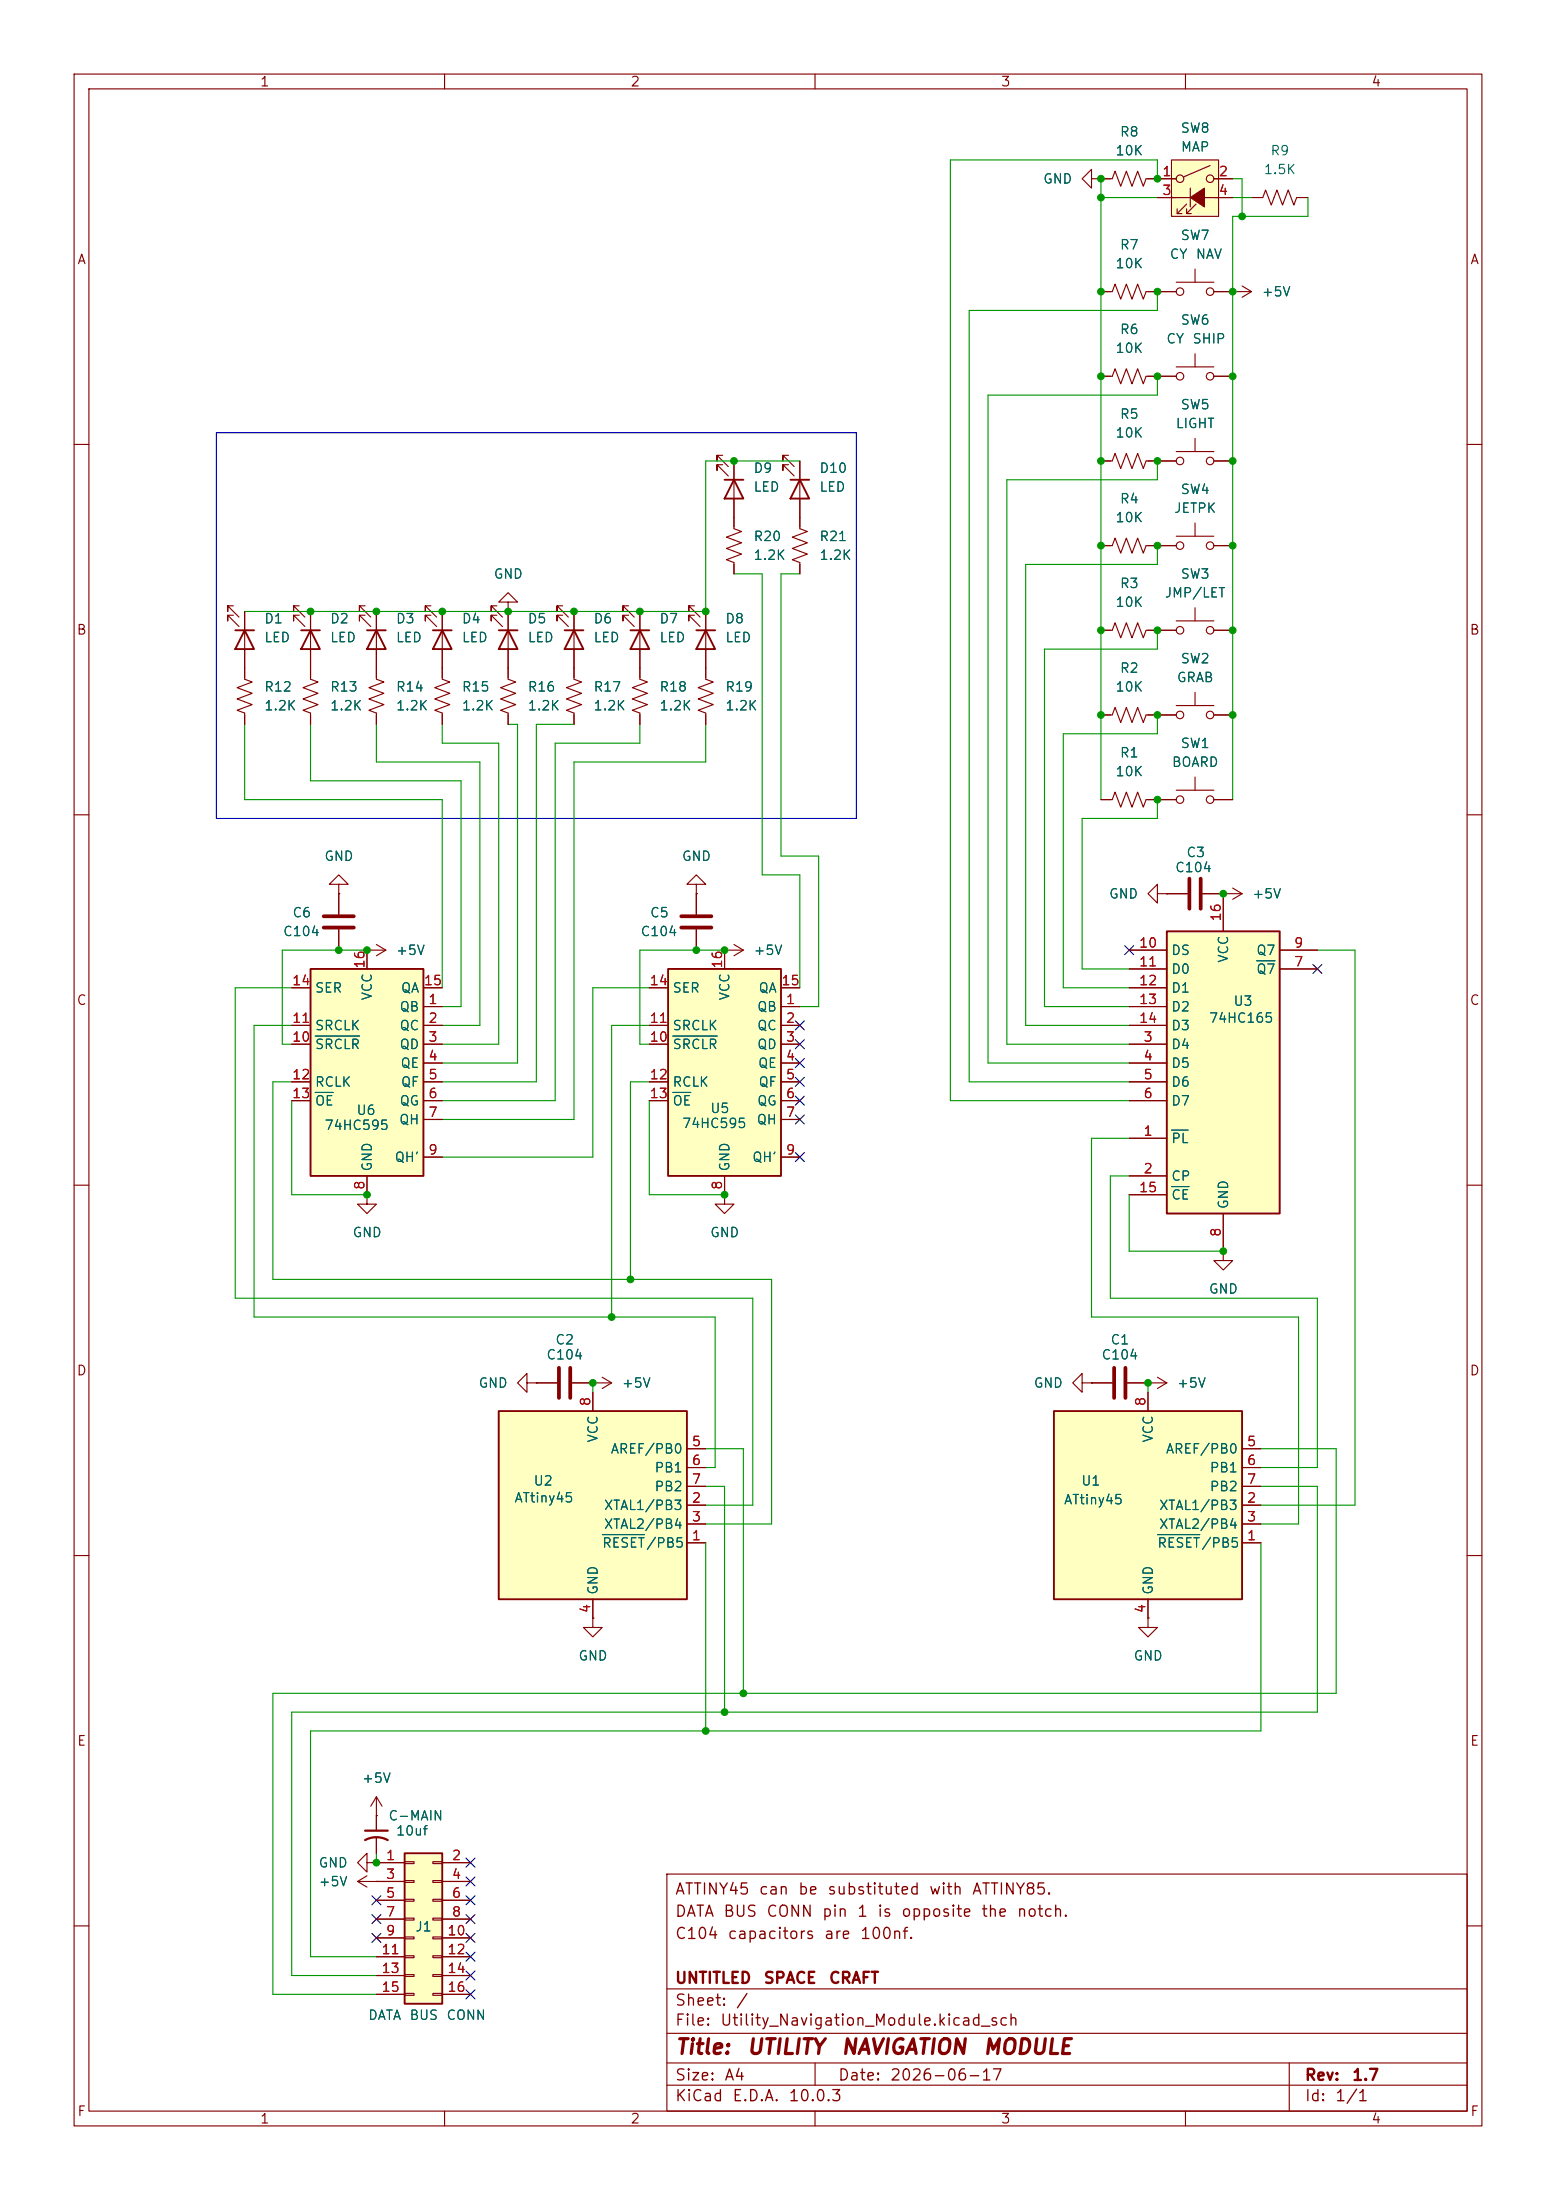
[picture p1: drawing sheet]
<svg xmlns="http://www.w3.org/2000/svg" width="210mm" height="297mm" viewBox="0 0 210 297" stroke-linecap="round" stroke-linejoin="round" font-family="sans-serif">
<g fill="none" stroke="#840000" stroke-width=".15">
<path d="M10 10h190v277h-190zM12 12h186v273h-186zM60 10v2M110 10v2M160 10v2M161.3 59.2v1.8M10 60h2M97.5 61.5h-.7v.7v-.7l1.5 1.5M97.5 62.7h-.7v.8v-.8l1.5 1.6M99.1 62.2v7.7M106.4 61.5h-.7v.7v-.7l1.5 1.5M106.4 62.7h-.7v.8v-.8l1.5 1.6"/>
<path d="M107.9 62.2v9.2l1.1 .4-2.1 .7 2.1 .8-2.1 .7 2.1 .8-2.1 .8 1 .3v1.6M148.6 62.2h1.5l.4-1 .8 2 .7-2 .8 2 .7-2 .8 2 .4-1h4M148.6 73.7h1.5l.4-1.1 .8 2.1 .7-2.1 .8 2.1 .7-2.1 .8 2.1 .4-1h4M158.7 72.4h5.1M158.7 61h5.1M161.3 70.6v1.8M163.8 62.2h2.6M163.8 73.7h2.6M198 60h2M68.6 90.2v1.5l1 .4-2 .7 2 .8-2 .8 2 .7-2 .8 1 .4v1.5M77.5 90.2v1.5l1 .4-2 .7 2 .8-2 .8 2 .7-2 .8 1 .4v1.5M84.8 81.8h-.7v.8v-.8l1.5 1.5"/>
<path d="M84.8 83.1h-.7v.7v-.7l1.5 1.5M86.4 82.6v9.1l1 .4-2.1 .7 2.1 .8-2.1 .8 2.1 .7-2.1 .8 1.1 .4v1.5M148.6 96.5h1.5l.4-1 .8 2 .7-2 .8 2 .7-2 .8 2 .4-1h1.5M148.6 85.1h1.5l.4-1 .8 2 .7-2 .8 2 .7-2 .8 2 .4-1h1.5M10 110h2M198 110h2M10 160h2M198 160h2M10 210h2M198 210h2M90 253h108v32h-108zM10 260h2"/>
<path d="M90 278.5h108M90 274.5h108M90 268.5h108M110 278.5v3M174 278.5v6.5M198 260h2M60 285v2M90 281.5h108M110 285v2M160 285v2"/>
<circle cx="159.3" cy="73.7" r=".51"/>
<circle cx="159.3" cy="62.2" r=".51"/>
<circle cx="163.3" cy="73.7" r=".51"/>
<circle cx="163.3" cy="62.2" r=".51"/>
</g>
<path d="M97.8 64.8h2.5M99.1 64.8l1.2 2.5h-2.5zM106.7 64.8h2.5M107.9 64.8l1.3 2.5h-2.5zM85.1 85.1h2.5M86.4 85.1l1.2 2.5h-2.5z" fill="none" stroke="#840000" stroke-width=".25"/>
<path d="M142.2 190.5h25.4v25.4h-25.4z" fill="#ffffc2"/>
<path d="M142.2 190.5h25.4v25.4h-25.4z" fill="none" stroke="#840000" stroke-width=".25"/>
<g fill="none" stroke="#840000" stroke-width=".15">
<path d="M147.3 24.1v-1.2l-1.3 1.2 1.3 1.3v-1.3h1.3M148.6 24.1h1.5l.4-1 .8 2 .7-2 .8 2 .7-2 .8 2 .4-1h1.5M148.6 24.1h.1M156.2 85.1h2.5M158.7 83.8h5.1M161.3 82v1.8M163.8 85.1h2.6M146 186.7v-1.3l-1.2 1.3 1.2 1.3v-1.3h1.3M147.3 186.7h.1M154.9 188v2.5M167.6 195.6h2.6M167.6 198.1h2.6"/>
<path d="M154.9 218.4v1.3h1.3l-1.3 1.3-1.2-1.3h1.2M154.9 218.4h.1M154.9 215.9v2.5M167.6 208.3h2.6M167.6 203.2h2.6M167.6 205.7h2.6M167.6 200.7h2.6"/>
<circle cx="159.3" cy="85.1" r=".51"/>
<circle cx="163.3" cy="85.1" r=".51"/>
</g>
<path d="M156.2 207.2h5.7" fill="none" stroke="#006464" stroke-width=".15"/>
<path d="M158.1 21.6h6.4v7.6h-6.4z" fill="#ffffc2"/>
<g fill="none" stroke="#840000" stroke-width=".15">
<path d="M156.2 26.7h10.2M156.2 24.1h2.5M158.1 21.6h6.4v7.6h-6.4zM158.9 28.2v.6h.6M160.1 28.2v.6h.7M160.1 27.6l-1.2 1.2M160.7 25.4v2.5M161.4 27.6l-1.3 1.2M163.3 22.4l-3.5 1.5M163.8 24.1h2.6M168.9 26.7h1.5l.4-1 .8 2 .7-2 .8 2 .8-2 .7 2 .4-1h1.5M33 90.2v1.5l1 .4-2 .7 2 .8-2 .8 2 .7-2 .8 1 .4v1.5"/>
<path d="M41.9 90.2v1.5l1 .4-2 .7 2 .8-2 .8 2 .7-2 .8 1 .4v1.5M50.8 90.2v1.5l1 .4-2 .7 2 .8-2 .8 2 .7-2 .8 1 .4v1.5M59.7 90.2v1.5l1 .4-2 .7 2 .8-2 .8 2 .7-2 .8 1 .4v1.5M45.7 119.4h1.3l-1.3-1.3-1.3 1.3h1.3v1.3M45.7 120.7h.1M45.7 120.7v2.7M45.7 125.5v2.8M71.1 186.7v-1.3l-1.3 1.3 1.3 1.3v-1.3h1.3M72.4 186.7h.1"/>
<circle cx="159.3" cy="24.1" r=".51"/>
<circle cx="163.3" cy="24.1" r=".51"/>
</g>
<path d="M160.7 26.7l1.9-1.3v2.5z" fill="#840000" stroke="#840000" stroke-width=".15"/>
<path d="M43.7 125.2h4.1M43.7 123.7h4.1" fill="none" stroke="#840000" stroke-width=".51"/>
<path d="M41.9 130.8h15.2v28h-15.2z" fill="#ffffc2"/>
<path d="M31.7 85.1h2.6M33 85.1l1.3 2.5h-2.6zM49.5 85.1h2.6M50.8 85.1l1.3 2.5h-2.6zM41.9 130.8h15.2v28h-15.2z" fill="none" stroke="#840000" stroke-width=".25"/>
<g fill="none" stroke="#840000" stroke-width=".15">
<path d="M31.5 81.8h-.8v.8v-.8l1.6 1.5M31.5 83.1h-.8v.7v-.7l1.6 1.5M33 82.6v7.6M49.3 81.8h-.8v.8v-.8l1.5 1.5M49.3 83.1h-.8v.7v-.7l1.5 1.5M50.8 82.6v7.6M39.4 138.4h2.5M39.4 133.4h2.5M49.5 128.3h.1M49.5 128.3v2.5M49.5 128.3h2.6M50.8 127.5l1.3 .8"/>
<path d="M52.1 128.3l-1.3 .7M57.1 135.9h2.6M57.1 138.4h2.6M57.1 133.4h2.6M39.4 141h2.5M39.4 146.1h2.5M39.4 148.6h2.5M49.5 158.8v2.5M57.1 141h2.6M57.1 143.5h2.6M57.1 146.1h2.6M57.1 148.6h2.6"/>
<path d="M57.1 151.1h2.6M57.1 156.2h2.6M49.5 161.3v1.3h1.3l-1.3 1.2-1.2-1.2h1.2M49.5 161.3h.1"/>
</g>
<path d="M42.5 139.9h6M42.5 147.5h2.5" fill="none" stroke="#006464" stroke-width=".15"/>
<path d="M67.3 190.5h25.4v25.4h-25.4z" fill="#ffffc2"/>
<path d="M40.6 85.1h2.6M41.9 85.1l1.3 2.5h-2.6zM58.4 85.1h2.6M59.7 85.1l1.3 2.5h-2.6zM67.3 190.5h25.4v25.4h-25.4z" fill="none" stroke="#840000" stroke-width=".25"/>
<g fill="none" stroke="#840000" stroke-width=".15">
<path d="M40.4 81.8h-.8v.8v-.8l1.5 1.5M40.4 83.1h-.8v.7v-.7l1.5 1.5M41.9 82.6v7.6M58.2 81.8h-.8v.8v-.8l1.5 1.5M58.2 83.1h-.8v.7v-.7l1.5 1.5M59.7 82.6v7.6M80 188v2.5M92.7 195.6h2.5M92.7 198.1h2.5M80 215.9v2.5M92.7 208.3h2.5M92.7 203.2h2.5"/>
<path d="M92.7 205.7h2.5M92.7 200.7h2.5"/>
</g>
<path d="M81.3 207.2h5.7" fill="none" stroke="#006464" stroke-width=".15"/>
<path d="M90.2 130.8h15.2v28h-15.2z" fill="#ffffc2"/>
<path d="M67.3 85.1h2.5M68.6 85.1l1.2 2.5h-2.5zM76.2 85.1h2.5M77.5 85.1l1.2 2.5h-2.5zM90.2 130.8h15.2v28h-15.2z" fill="none" stroke="#840000" stroke-width=".25"/>
<g fill="none" stroke="#840000" stroke-width=".15">
<path d="M67.1 81.8h-.8v.8v-.8l1.5 1.5M67.1 83.1h-.8v.7v-.7l1.5 1.5M68.6 81.3h1.2l-1.2-1.3-1.3 1.3h1.3v1.3M68.6 82.6h.1M68.6 82.6v7.6M75.9 81.8h-.7v.8v-.8l1.5 1.5M75.9 83.1h-.7v.7v-.7l1.5 1.5M77.5 82.6v7.6M156.2 96.5h2.5M158.7 95.3h5.1M161.3 93.5v1.8M163.8 96.5h2.6"/>
<path d="M87.6 138.4h2.6M87.6 133.4h2.6M97.8 128.3v2.5M105.4 135.9h2.5M105.4 138.4h2.5M105.4 133.4h2.5M87.6 141h2.6M87.6 146.1h2.6M87.6 148.6h2.6M97.8 158.8v2.5M105.4 141h2.5M105.4 143.5h2.5"/>
<path d="M105.4 146.1h2.5M105.4 148.6h2.5M105.4 151.1h2.5M105.4 156.2h2.5"/>
<circle cx="159.3" cy="96.5" r=".51"/>
<circle cx="163.3" cy="96.5" r=".51"/>
</g>
<path d="M90.8 139.9h6M90.8 147.5h2.4" fill="none" stroke="#006464" stroke-width=".15"/>
<path d="M157.5 125.7h15.2v38.1h-15.2z" fill="#ffffc2"/>
<path d="M157.5 125.7h15.2v38.1h-15.2z" fill="none" stroke="#840000" stroke-width=".25"/>
<g fill="none" stroke="#840000" stroke-width=".15">
<path d="M94 119.4h1.2l-1.2-1.3-1.3 1.3h1.3v1.3M148.6 108h1.5l.4-1.1 .8 2.1 .7-2.1 .8 2.1 .7-2.1 .8 2.1 .4-1h1.5M166.4 119.9l1.2 .8M94 120.7h.1M97.8 128.3h.1M97.8 128.3h2.5M99.1 127.5l1.2 .8M100.3 128.3l-1.2 .7M152.4 130.8h5.1M152.4 128.3h5.1M152.4 133.4h5.1M152.4 135.9h5.1"/>
<path d="M152.4 138.4h5.1M157.5 120.7h2.8M162.3 120.7h5.3M165.1 120.7h.1M165.1 120.7v5M167.6 120.7l-1.2 .7M172.7 130.8h5.1M172.7 128.3h5.1M152.4 153.7h5.1M152.4 158.8h5.1M152.4 141h5.1M152.4 143.5h5.1"/>
<path d="M152.4 146.1h5.1M152.4 148.6h5.1M152.4 161.3h5.1M165.1 168.9v1.3h1.3l-1.3 1.3-1.3-1.3h1.3M165.1 168.9h.1M165.1 163.8v5.1M50.8 245.1h.1M50.8 242.6l-.8 1.2M50.8 242.6l.8 1.2M50.8 242.6v4.5M50.8 248.2v2"/>
</g>
<path d="M169.6 129.7h2.5M158.1 152.6h2.3M158.1 160.2h2.4" fill="none" stroke="#006464" stroke-width=".15"/>
<path d="M160.5 118.6v4.1M162.1 118.6v4.1" fill="none" stroke="#840000" stroke-width=".51"/>
<path d="M49.3 248.4a3.2 3.2 0 0 1 3 0M49.3 247.1h3" fill="none" stroke="#840000" stroke-width=".3"/>
<path d="M54.6 250.2h5.1v20.3h-5.1z" fill="#ffffc2"/>
<path d="M94 85.1h2.5M95.2 85.1l1.3 2.5h-2.5zM54.6 250.2h5.1v20.3h-5.1z" fill="none" stroke="#840000" stroke-width=".25"/>
<g fill="none" stroke="#840000" stroke-width=".15">
<path d="M148.6 39.4h1.5l.4-1 .8 2 .7-2 .8 2 .7-2 .8 2 .4-1h4M148.6 24.1h.1M148.6 24.1h1.3M154.9 24.1h3.8M156.2 26.7h2.5M158.7 38.1h5.1M161.3 36.3v1.8M163.8 39.4h5.1M163.8 24.1h2.6M163.8 26.7h2.6M166.4 39.4h.1M167.6 38.6l1.3 .8"/>
<path d="M168.9 39.4l-1.3 .7M148.6 50.8h1.5l.4-1 .8 2 .7-2 .8 2 .7-2 .8 2 .4-1h4M158.7 49.5h5.1M161.3 47.8v1.7M163.8 50.8h2.6M99.1 67.3v4.1l1 .4-2.1 .7 2.1 .8-2.1 .7 2.1 .8-2.1 .8 1.1 .3v1.6M99.1 62.2v2.6M107.9 62.2v2.6M107.9 67.3v3.8M107.9 76.2v1.3M148.6 73.7h1.3M148.6 62.2h1.3"/>
<path d="M154.9 73.7h3.8M154.9 62.2h3.8M163.8 73.7h2.6M163.8 62.2h2.6M33 82.6v2.5M33 87.6v3.8M33 96.5v1.3M41.9 82.6v2.5M41.9 87.6v3.8M41.9 96.5v1.3M50.8 82.6v2.5M50.8 87.6v3.8"/>
<path d="M50.8 96.5v1.3M59.7 82.6v2.5M59.7 87.6v3.8M59.7 96.5v1.3M68.6 82.6h.1M68.6 82.6v2.5M68.6 87.6v3.8M68.6 96.5v1.3M77.5 82.6v2.5M77.5 87.6v3.8M77.5 96.5v1.3M86.4 82.6v2.5"/>
<path d="M86.4 87.6v3.8M86.4 96.5v1.3M93.7 81.8h-.7v.8v-.8l1.5 1.5M93.7 83.1h-.7v.7v-.7l1.5 1.5M95.2 82.6v9.1l1.1 .4-2.1 .7 2.1 .8-2.1 .8 2.1 .7-2.1 .8 1 .4v1.5M148.6 85.1h1.3M148.6 96.5h1.3M154.9 85.1h3.8M154.9 96.5h3.8M163.8 85.1h2.6M163.8 96.5h2.6M148.6 108h1.3"/>
<path d="M154.9 108h3.8M158.7 106.7h5.1M161.3 104.9v1.8M163.8 108h2.6M39.4 138.4h2.5M39.4 133.4h2.5M45.7 120.7h.1M45.7 120.7v2.7M45.7 125.5v2.8M49.5 128.3h.1M49.5 128.3v2.5M57.1 135.9h2.6"/>
<path d="M57.1 138.4h2.6M57.1 133.4h2.6M87.6 138.4h2.6M87.6 133.4h2.6M94 120.7h.1M94 120.7v2.7M94 125.5v2.8M97.8 128.3h.1M97.8 128.3v2.5M105.4 135.9h2.5M105.4 138.4h2.5M105.4 133.4h2.5"/>
<path d="M152.4 135.9h5.1M152.4 138.4h5.1M152.4 133.4h5.1M152.4 130.8h5.1M152.4 128.3h5.1M156.2 120.7v-1.3l-1.3 1.3 1.3 1.2v-1.2h1.3M157.5 120.7h.1M157.5 120.7h2.8M162.3 120.7h2.8M165.1 120.7h.1M165.1 120.7v5M172.7 130.8h5.1"/>
<path d="M172.7 128.3h5.1M39.4 141h2.5M39.4 146.1h2.5M39.4 148.6h2.5M49.5 158.8v2.5M57.1 141h2.6M57.1 143.5h2.6M57.1 146.1h2.6M57.1 148.6h2.6M57.1 151.1h2.6M57.1 156.2h2.6M87.6 141h2.6"/>
<path d="M87.6 146.1h2.6M87.6 148.6h2.6M97.8 158.8v2.5M105.4 141h2.5M105.4 143.5h2.5M105.4 146.1h2.5M105.4 148.6h2.5M105.4 151.1h2.5M105.4 156.2h2.5M152.4 141h5.1M152.4 143.5h5.1M152.4 146.1h5.1"/>
<path d="M152.4 148.6h5.1M152.4 153.7h5.1M152.4 158.8h5.1M49.5 161.3h.1M97.8 161.3v1.3h1.3l-1.3 1.2-1.3-1.2h1.3M97.8 161.3h.1M152.4 161.3h5.1M165.1 168.9h.1M165.1 163.8v5.1M72.4 186.7h.1M72.4 186.7h2.8M77.2 186.7h5.3"/>
<path d="M80 186.7h.1M80 188v2.5M81.3 185.9l1.2 .8M82.5 186.7l-1.2 .8M92.7 195.6h2.5M92.7 198.1h2.5M147.3 186.7h.1M147.3 186.7h2.8M152.1 186.7h5.4M154.9 186.7h.1M154.9 188v2.5M156.2 185.9l1.3 .8"/>
<path d="M157.5 186.7l-1.3 .8M167.6 195.6h2.6M167.6 198.1h2.6M80 218.4v1.3h1.3l-1.3 1.3-1.3-1.3h1.3M80 218.4h.1M80 215.9v2.5M92.7 208.3h2.5M92.7 203.2h2.5M92.7 205.7h2.5M92.7 200.7h2.5M154.9 218.4h.1M154.9 215.9v2.5"/>
<path d="M167.6 208.3h2.6M167.6 203.2h2.6M167.6 205.7h2.6M167.6 200.7h2.6M48.3 254h6.3M48.3 254l1.2 .8M49.5 251.5v-1.3l-1.2 1.3 1.2 1.2v-1.2h1.3M49.5 253.2l-1.2 .8M50.8 254h.1M50.8 251.5h.1M50.8 245.1h.1M50.8 251.5h3.8"/>
<path d="M50.8 256.5h3.8M50.8 259.1h3.8M50.8 245.1v2M50.8 248.2v2M54.6 251.3h1.3v.3h-1.3zM54.6 253.9h1.3v.2h-1.3zM54.6 256.4h1.3v.3h-1.3zM54.6 259h1.3v.2h-1.3zM58.4 251.3h1.3v.3h-1.3zM58.4 253.9h1.3v.2h-1.3zM58.4 256.4h1.3v.3h-1.3zM58.4 259h1.3v.2h-1.3z"/>
<path d="M59.7 251.5h3.8M59.7 254h3.8M59.7 256.5h3.8M59.7 259.1h3.8M50.8 261.6h3.8M50.8 264.2h3.8M50.8 266.7h3.8M50.8 269.2h3.8M54.6 261.5h1.3v.2h-1.3zM54.6 264h1.3v.3h-1.3zM54.6 266.6h1.3v.2h-1.3zM54.6 269.1h1.3v.3h-1.3z"/>
<path d="M58.4 261.5h1.3v.2h-1.3zM58.4 264h1.3v.3h-1.3zM58.4 266.6h1.3v.2h-1.3zM58.4 269.1h1.3v.3h-1.3zM59.7 261.6h3.8M59.7 264.2h3.8M59.7 266.7h3.8M59.7 269.2h3.8"/>
<circle cx="159.3" cy="39.4" r=".51"/>
<circle cx="163.3" cy="39.4" r=".51"/>
<circle cx="159.3" cy="50.8" r=".51"/>
<circle cx="163.3" cy="50.8" r=".51"/>
<circle cx="159.3" cy="108" r=".51"/>
<circle cx="163.3" cy="108" r=".51"/>
</g>
<path d="M91.9 125.2h4.1M91.9 123.7h4.1M75.4 184.7v4M77 184.7v4M150.4 184.7v4M151.9 184.7v4" fill="none" stroke="#840000" stroke-width=".51"/>
<path d="M29.2 58.4h86.4v52.1h-86.4z" fill="none" stroke="#0000c2" stroke-width=".15"/>
<g fill="none" stroke="#009600" stroke-width=".15">
<path d="M148.6 24.1v83.9M148.6 26.7h7.6M156.2 24.1v-2.5h-27.9v127h24.1M156.2 39.4v2.5h-25.4v104.2h21.6M166.4 24.1h1.2v5.1M166.4 26.7h2.5M176.5 26.7v2.5h-10.1v78.8M156.2 50.8v2.5h-22.9v90.2h19.1M99.1 77.5h3.8v40.6h5v15.3M107.9 62.2h-12.7v20.4h-62.2M107.9 77.5h-2.5v38.1h5.1v20.3h-2.6M156.2 62.2v2.6h-20.3v76.2h16.5"/>
<path d="M156.2 73.7v2.5h-17.8v62.2h14M33 97.8v10.2h26.7v25.4M41.9 97.8v7.6h20.3v30.5h-2.5M50.8 97.8v5.1h14v35.5h-5.1M59.7 97.8v2.5h7.6v40.7h-7.6M68.6 97.8h1.2v45.7h-10.1M77.5 97.8h-5.1v48.3h-12.7M86.4 97.8v2.5h-11.5v48.3h-15.2M95.2 97.8v5.1h-17.7v48.2h-17.8M156.2 96.5v2.6h-12.7v34.3h8.9M156.2 85.1v2.5h-15.2v48.3h11.4M156.2 108v2.5h-10.2v20.3h6.4"/>
<path d="M39.4 133.4h-7.7v41.9h69.9v27.9h-6.4M39.4 138.4h-5.1v39.4h62.2v20.3h-1.3M49.5 128.3h-11.4v12.7h1.3M87.6 133.4h-7.6v22.8h-20.3M87.6 138.4h-5.1v39.4M97.8 128.3h-11.4v12.7h1.2M177.8 128.3h5.1v74.9h-12.7M39.4 146.1h-2.6v26.6h67.3v33h-8.9M39.4 148.6v12.7h10.1M87.6 148.6v12.7h10.2M87.6 146.1h-2.5v26.6M152.4 158.8h-2.5v16.5h27.9v22.8h-7.6"/>
<path d="M152.4 153.7h-5.1v24.1h28v27.9h-5.1M152.4 161.3v7.6h12.7M80 186.7v1.3M95.2 195.6h5.1v33M154.9 186.7v1.3M170.2 195.6h10.1v33h-143.5v40.6h14M95.2 208.3v25.4M95.2 200.7h2.6v30.4M170.2 208.3v25.4h-128.3v30.5h8.9M170.2 200.7h7.6v30.4h-138.4v35.6h11.4M50.8 250.2v1.3"/>
</g>
<g fill="none" stroke="#000084" stroke-width=".15">
<path d="M107.3 137.8l1.3 1.2M108.6 137.8l-1.3 1.2M151.8 127.7l1.2 1.2M153 127.7l-1.2 1.2M177.2 130.2l1.2 1.2M178.4 130.2l-1.2 1.2M107.3 140.4l1.3 1.2M107.3 142.9l1.3 1.2M107.3 145.4l1.3 1.3M107.3 150.5l1.3 1.2M107.3 155.6l1.3 1.2M107.3 148l1.3 1.2"/>
<path d="M108.6 140.4l-1.3 1.2M108.6 142.9l-1.3 1.2M108.6 145.4l-1.3 1.3M108.6 150.5l-1.3 1.2M108.6 155.6l-1.3 1.2M108.6 148l-1.3 1.2M50.2 255.9l1.2 1.2M50.2 258.5l1.2 1.2M51.4 255.9l-1.2 1.2M51.4 258.5l-1.2 1.2M62.9 258.5l1.2 1.2M62.9 255.9l1.2 1.2"/>
<path d="M62.9 253.4l1.2 1.2M62.9 250.9l1.2 1.2M64.1 258.5l-1.2 1.2M64.1 255.9l-1.2 1.2M64.1 253.4l-1.2 1.2M64.1 250.9l-1.2 1.2M50.2 261l1.2 1.2M51.4 261l-1.2 1.2M62.9 268.6l1.2 1.2M62.9 261l1.2 1.2M62.9 266.1l1.2 1.2M62.9 263.6l1.2 1.2"/>
<path d="M64.1 268.6l-1.2 1.2M64.1 261l-1.2 1.2M64.1 266.1l-1.2 1.2M64.1 263.6l-1.2 1.2"/>
</g>
<path d="M42.5 139.9h6M90.8 139.9h6M169.6 129.7h2.5M42.5 147.5h2.5M90.8 147.5h2.4M158.1 152.6h2.3M158.1 160.2h2.4M81.3 207.2h5.7M156.2 207.2h5.7" fill="none" stroke="#006464" stroke-width=".15"/>
<g fill="#009600" stroke="#009600" stroke-width=".13">
<circle cx="99.1" cy="62.2" r=".46"/>
<circle cx="156.2" cy="39.4" r=".46"/>
<circle cx="167.6" cy="29.2" r=".46"/>
<circle cx="166.4" cy="39.4" r=".46"/>
<circle cx="148.6" cy="26.7" r=".46"/>
<circle cx="148.6" cy="39.4" r=".46"/>
<circle cx="148.6" cy="24.1" r=".46"/>
<circle cx="156.2" cy="24.1" r=".46"/>
<circle cx="156.2" cy="85.1" r=".46"/>
<circle cx="166.4" cy="73.7" r=".46"/>
<circle cx="156.2" cy="73.7" r=".46"/>
<circle cx="148.6" cy="73.7" r=".46"/>
<circle cx="156.2" cy="62.2" r=".46"/>
<circle cx="156.2" cy="50.8" r=".46"/>
<circle cx="148.6" cy="50.8" r=".46"/>
<circle cx="148.6" cy="62.2" r=".46"/>
<circle cx="166.4" cy="50.8" r=".46"/>
<circle cx="166.4" cy="62.2" r=".46"/>
<circle cx="166.4" cy="85.1" r=".46"/>
<circle cx="166.4" cy="96.5" r=".46"/>
<circle cx="156.2" cy="96.5" r=".46"/>
<circle cx="68.6" cy="82.6" r=".46"/>
<circle cx="50.8" cy="82.6" r=".46"/>
<circle cx="59.7" cy="82.6" r=".46"/>
<circle cx="41.9" cy="82.6" r=".46"/>
<circle cx="77.5" cy="82.6" r=".46"/>
<circle cx="95.2" cy="82.6" r=".46"/>
<circle cx="148.6" cy="96.5" r=".46"/>
<circle cx="148.6" cy="85.1" r=".46"/>
<circle cx="156.2" cy="108" r=".46"/>
<circle cx="82.5" cy="177.8" r=".46"/>
<circle cx="49.5" cy="161.3" r=".46"/>
<circle cx="85.1" cy="172.7" r=".46"/>
<circle cx="80" cy="186.7" r=".46"/>
<circle cx="86.4" cy="82.6" r=".46"/>
<circle cx="94" cy="128.3" r=".46"/>
<circle cx="97.8" cy="128.3" r=".46"/>
<circle cx="49.5" cy="128.3" r=".46"/>
<circle cx="45.7" cy="128.3" r=".46"/>
<circle cx="97.8" cy="161.3" r=".46"/>
<circle cx="165.1" cy="168.9" r=".46"/>
<circle cx="154.9" cy="186.7" r=".46"/>
<circle cx="165.1" cy="120.7" r=".46"/>
<circle cx="95.2" cy="233.7" r=".46"/>
<circle cx="97.8" cy="231.1" r=".46"/>
<circle cx="50.8" cy="251.5" r=".46"/>
<circle cx="100.3" cy="228.6" r=".46"/>
</g>
<g font-size="2" fill="#840000">
<text x="91" y="277.8">Title:</text>
<text x="100.7" y="277.8">UTILITY</text>
<text x="113.4" y="277.8">NAVIGATION</text>
<text x="132.6" y="277.8">MODULE</text>
</g>
<g font-size="1.5" fill="#840000">
<text x="91" y="256.1">ATTINY45</text>
<text x="102.3" y="256.1">can</text>
<text x="107.6" y="256.1">be</text>
<text x="111.6" y="256.1">substituted</text>
<text x="125.3" y="256.1">with</text>
<text x="131.1" y="256.1">ATTINY85.</text>
<text x="91" y="262.1">C104</text>
<text x="91" y="259.1">DATA</text>
<text x="97.5" y="259.1">BUS</text>
<text x="98.1" y="262.1">capacitors</text>
<text x="103.3" y="259.1">CONN</text>
<text x="110.8" y="259.1">pin</text>
<text x="111.1" y="262.1">are</text>
<text x="115.6" y="259.1">1</text>
<text x="116" y="262.1">100nf.</text>
<text x="118.3" y="259.1">is</text>
<text x="121.5" y="259.1">opposite</text>
<text x="132.3" y="259.1">the</text>
<text x="137.1" y="259.1">notch.</text>
<text x="91" y="268.1">UNTITLED</text>
<text x="103" y="268.1">SPACE</text>
<text x="111.8" y="268.1">CRAFT</text>
<text x="91" y="273.8">File:</text>
<text x="91" y="271.1">Sheet:</text>
<text x="97.1" y="273.8">Utility_Navigation_Module.kicad_sch</text>
<text x="99.2" y="271.1">/</text>
<text x="91" y="281.2">Size:</text>
<text x="97.7" y="281.2">A4</text>
<text x="113" y="281.2">Date:</text>
<text x="120" y="281.2">2026-06-17</text>
<text x="176" y="281.2">Rev:</text>
<text x="182.4" y="281.2">1.7</text>
<text x="91" y="284">KiCad</text>
<text x="98.7" y="284">E.D.A.</text>
<text x="106.3" y="284">10.0.3</text>
<text x="176" y="284">Id:</text>
<text x="180.1" y="284">1/1</text>
</g>
<g font-size="1.3" fill="#840000">
<text x="35" y="12">1</text>
<text x="85" y="12">2</text>
<text x="135" y="12">3</text>
<text x="185" y="12">4</text>
<text x="10.3" y="36">A</text>
<text x="198.4" y="36">A</text>
<text x="10.3" y="86">B</text>
<text x="198.3" y="86">B</text>
<text x="10.3" y="136">C</text>
<text x="198.3" y="136">C</text>
<text x="10.3" y="186">D</text>
<text x="198.3" y="186">D</text>
<text x="10.3" y="236">E</text>
<text x="198.3" y="236">E</text>
<text x="10.3" y="286">F</text>
<text x="35" y="287">1</text>
<text x="85" y="287">2</text>
<text x="135" y="287">3</text>
<text x="185" y="287">4</text>
<text x="198.4" y="286">F</text>
</g>
<g font-size="1.3" fill="#006464">
<text x="150.5" y="21.3">10K</text>
<text x="151.1" y="18.8">R8</text>
<text x="159.3" y="18.2">SW8</text>
<text x="159.3" y="20.8">MAP</text>
<text x="170.5" y="23.8">1.5K</text>
<text x="171.4" y="21.3">R9</text>
<text x="140.7" y="25.1">GND</text>
<text x="151.1" y="34">R7</text>
<text x="157.8" y="35.3">CY</text>
<text x="159.3" y="32.7">SW7</text>
<text x="161.3" y="35.3">NAV</text>
<text x="150.5" y="36.5">10K</text>
<text x="170.2" y="40.3">+5V</text>
<text x="150.5" y="48">10K</text>
<text x="151.1" y="45.4">R6</text>
<text x="157.3" y="46.7">CY</text>
<text x="159.3" y="44.2">SW6</text>
<text x="160.8" y="46.7">SHIP</text>
<text x="150.5" y="59.4">10K</text>
<text x="151.1" y="56.9">R5</text>
<text x="158.6" y="58.1">LIGHT</text>
<text x="159.3" y="55.6">SW5</text>
<text x="101.6" y="64.2">D9</text>
<text x="110.5" y="64.2">D10</text>
<text x="101.6" y="66.7">LED</text>
<text x="110.5" y="66.7">LED</text>
<text x="150.5" y="70.8">10K</text>
<text x="151.1" y="68.3">R4</text>
<text x="158.4" y="69.6">JETPK</text>
<text x="159.3" y="67">SW4</text>
<text x="101.6" y="73.4">R20</text>
<text x="101.6" y="75.9">1.2K</text>
<text x="110.5" y="73.4">R21</text>
<text x="110.5" y="75.9">1.2K</text>
<text x="66.5" y="78.4">GND</text>
<text x="150.5" y="82.3">10K</text>
<text x="151.1" y="79.7">R3</text>
<text x="157.1" y="81">JMP/LET</text>
<text x="159.3" y="78.4">SW3</text>
<text x="35.6" y="84.5">D1</text>
<text x="35.6" y="87">LED</text>
<text x="44.5" y="84.5">D2</text>
<text x="44.5" y="87">LED</text>
<text x="53.3" y="84.5">D3</text>
<text x="53.3" y="87">LED</text>
<text x="62.2" y="84.5">D4</text>
<text x="62.2" y="87">LED</text>
<text x="71.1" y="84.5">D5</text>
<text x="71.1" y="87">LED</text>
<text x="80" y="84.5">D6</text>
<text x="80" y="87">LED</text>
<text x="88.9" y="84.5">D7</text>
<text x="88.9" y="87">LED</text>
<text x="97.8" y="84.5">D8</text>
<text x="97.8" y="87">LED</text>
<text x="159.3" y="89.9">SW2</text>
<text x="35.6" y="93.7">R12</text>
<text x="44.5" y="93.7">R13</text>
<text x="53.3" y="93.7">R14</text>
<text x="62.2" y="93.7">R15</text>
<text x="71.1" y="93.7">R16</text>
<text x="80" y="93.7">R17</text>
<text x="88.9" y="93.7">R18</text>
<text x="97.8" y="93.7">R19</text>
<text x="150.5" y="93.7">10K</text>
<text x="151.1" y="91.1">R2</text>
<text x="158.7" y="92.4">GRAB</text>
<text x="35.6" y="96.2">1.2K</text>
<text x="44.5" y="96.2">1.2K</text>
<text x="53.3" y="96.2">1.2K</text>
<text x="62.2" y="96.2">1.2K</text>
<text x="71.1" y="96.2">1.2K</text>
<text x="80" y="96.2">1.2K</text>
<text x="88.9" y="96.2">1.2K</text>
<text x="97.8" y="96.2">1.2K</text>
<text x="159.3" y="101.3">SW1</text>
<text x="150.5" y="105.1">10K</text>
<text x="151.1" y="102.6">R1</text>
<text x="158.1" y="103.8">BOARD</text>
<text x="43.7" y="116.5">GND</text>
<text x="91.9" y="116.5">GND</text>
<text x="158.5" y="118.1">C104</text>
<text x="160" y="116">C3</text>
<text x="39.4" y="124.2">C6</text>
<text x="87.6" y="124.2">C5</text>
<text x="149.6" y="121.6">GND</text>
<text x="168.9" y="121.6">+5V</text>
<text x="38.1" y="126.7">C104</text>
<text x="53.3" y="129.2">+5V</text>
<text x="86.4" y="126.7">C104</text>
<text x="101.6" y="129.2">+5V</text>
<text x="158" y="129.2">DS</text>
<text x="158" y="131.8">D0</text>
<text x="166.1" y="130.1" transform="rotate(-90 166.1 130.1)">VCC</text>
<text x="169.5" y="131.8">Q7</text>
<text x="169.5" y="129.2">Q7</text>
<text x="42.4" y="134.3">SER</text>
<text x="50.5" y="135.1" transform="rotate(-90 50.5 135.1)">VCC</text>
<text x="53.8" y="136.9">QB</text>
<text x="54" y="134.3">QA</text>
<text x="90.7" y="134.3">SER</text>
<text x="98.8" y="135.1" transform="rotate(-90 98.8 135.1)">VCC</text>
<text x="102.1" y="136.9">QB</text>
<text x="102.3" y="134.3">QA</text>
<text x="158" y="134.3">D1</text>
<text x="158" y="136.9">D2</text>
<text x="166.4" y="136.1">U3</text>
<text x="42.4" y="141.9">SRCLR</text>
<text x="42.4" y="139.4">SRCLK</text>
<text x="53.8" y="139.4">QC</text>
<text x="53.8" y="141.9">QD</text>
<text x="90.7" y="141.9">SRCLR</text>
<text x="90.7" y="139.4">SRCLK</text>
<text x="102.1" y="139.4">QC</text>
<text x="102.1" y="141.9">QD</text>
<text x="158" y="141.9">D4</text>
<text x="158" y="139.4">D3</text>
<text x="163.1" y="138.4">74HC165</text>
<text x="42.4" y="147">RCLK</text>
<text x="42.4" y="149.6">OE</text>
<text x="53.8" y="149.6">QG</text>
<text x="54" y="144.5">QE</text>
<text x="54" y="147">QF</text>
<text x="90.7" y="147">RCLK</text>
<text x="90.7" y="149.6">OE</text>
<text x="102.1" y="149.6">QG</text>
<text x="102.2" y="144.5">QE</text>
<text x="102.3" y="147">QF</text>
<text x="158" y="144.5">D5</text>
<text x="158" y="147">D6</text>
<text x="158" y="149.6">D7</text>
<text x="43.7" y="152.9">74HC595</text>
<text x="48" y="150.8">U6</text>
<text x="53.8" y="152.1">QH</text>
<text x="92" y="152.6">74HC595</text>
<text x="95.8" y="150.6">U5</text>
<text x="102" y="152.1">QH</text>
<text x="158" y="154.6">PL</text>
<text x="50.5" y="158.2" transform="rotate(-90 50.5 158.2)">GND</text>
<text x="53.2" y="157.2">QH'</text>
<text x="98.8" y="158.2" transform="rotate(-90 98.8 158.2)">GND</text>
<text x="101.4" y="157.2">QH'</text>
<text x="158" y="159.7">CP</text>
<text x="47.5" y="167.3">GND</text>
<text x="95.8" y="167.3">GND</text>
<text x="158" y="162.3">CE</text>
<text x="166.1" y="163.3" transform="rotate(-90 166.1 163.3)">GND</text>
<text x="163.1" y="175">GND</text>
<text x="73.6" y="183.9">C104</text>
<text x="74.9" y="181.8">C2</text>
<text x="148.6" y="183.9">C104</text>
<text x="149.8" y="181.8">C1</text>
<text x="64.5" y="187.7">GND</text>
<text x="83.8" y="187.7">+5V</text>
<text x="139.4" y="187.7">GND</text>
<text x="158.8" y="187.7">+5V</text>
<text x="81" y="194.8" transform="rotate(-90 81 194.8)">VCC</text>
<text x="82.3" y="196.6">AREF/PB0</text>
<text x="155.9" y="194.8" transform="rotate(-90 155.9 194.8)">VCC</text>
<text x="157.3" y="196.6">AREF/PB0</text>
<text x="69.3" y="203.2">ATtiny45</text>
<text x="71.9" y="200.9">U2</text>
<text x="88.2" y="199.1">PB1</text>
<text x="88.2" y="201.6">PB2</text>
<text x="143.5" y="203.4">ATtiny45</text>
<text x="145.8" y="200.9">U1</text>
<text x="163.2" y="199.1">PB1</text>
<text x="163.2" y="201.6">PB2</text>
<text x="81.2" y="209.3">RESET/PB5</text>
<text x="81.4" y="204.2">XTAL1/PB3</text>
<text x="81.4" y="206.7">XTAL2/PB4</text>
<text x="156.1" y="209.3">RESET/PB5</text>
<text x="156.3" y="204.2">XTAL1/PB3</text>
<text x="156.3" y="206.7">XTAL2/PB4</text>
<text x="81" y="215.4" transform="rotate(-90 81 215.4)">GND</text>
<text x="155.9" y="215.4" transform="rotate(-90 155.9 215.4)">GND</text>
<text x="78" y="224.5">GND</text>
<text x="152.9" y="224.5">GND</text>
<text x="48.8" y="241">+5V</text>
<text x="52.3" y="246.1">C-MAIN</text>
<text x="53.3" y="248.1">10uf</text>
<text x="42.9" y="255">+5V</text>
<text x="42.9" y="252.4">GND</text>
<text x="56" y="261.1">J1</text>
<text x="49.6" y="273">DATA</text>
<text x="55.2" y="273">BUS</text>
<text x="60.2" y="273">CONN</text>
</g>
<g font-size="1.3" fill="#a90000">
<text x="156.8" y="24.1">1</text>
<text x="156.8" y="26.6">3</text>
<text x="164.4" y="24.1">2</text>
<text x="164.4" y="26.6">4</text>
<text x="165.1" y="124.5" transform="rotate(-90 165.1 124.5)">16</text>
<text x="49.5" y="130.9" transform="rotate(-90 49.5 130.9)">16</text>
<text x="97.8" y="130.9" transform="rotate(-90 97.8 130.9)">16</text>
<text x="153.6" y="128.2">10</text>
<text x="153.6" y="130.8">11</text>
<text x="174.6" y="130.8">7</text>
<text x="174.6" y="128.2">9</text>
<text x="39.3" y="133.3">14</text>
<text x="57.1" y="133.3">15</text>
<text x="57.7" y="135.9">1</text>
<text x="87.6" y="133.3">14</text>
<text x="105.4" y="133.3">15</text>
<text x="106" y="135.9">1</text>
<text x="153.6" y="133.3">12</text>
<text x="153.6" y="135.9">13</text>
<text x="39.3" y="140.9">10</text>
<text x="39.3" y="138.4">11</text>
<text x="57.7" y="138.4">2</text>
<text x="57.7" y="140.9">3</text>
<text x="57.7" y="143.5">4</text>
<text x="87.6" y="140.9">10</text>
<text x="87.6" y="138.4">11</text>
<text x="106" y="138.4">2</text>
<text x="106" y="140.9">3</text>
<text x="106" y="143.5">4</text>
<text x="153.6" y="138.4">14</text>
<text x="154.2" y="140.9">3</text>
<text x="154.2" y="143.5">4</text>
<text x="39.3" y="146">12</text>
<text x="39.3" y="148.6">13</text>
<text x="57.7" y="146">5</text>
<text x="57.7" y="148.6">6</text>
<text x="87.6" y="146">12</text>
<text x="87.6" y="148.6">13</text>
<text x="106" y="146">5</text>
<text x="106" y="148.6">6</text>
<text x="154.2" y="146">5</text>
<text x="154.2" y="148.6">6</text>
<text x="57.7" y="151.1">7</text>
<text x="106" y="151.1">7</text>
<text x="154.2" y="153.6">1</text>
<text x="49.5" y="160.7" transform="rotate(-90 49.5 160.7)">8</text>
<text x="57.7" y="156.2">9</text>
<text x="97.8" y="160.7" transform="rotate(-90 97.8 160.7)">8</text>
<text x="106" y="156.2">9</text>
<text x="153.6" y="161.3">15</text>
<text x="154.2" y="158.7">2</text>
<text x="165.1" y="167.1" transform="rotate(-90 165.1 167.1)">8</text>
<text x="80" y="189.9" transform="rotate(-90 80 189.9)">8</text>
<text x="154.9" y="189.9" transform="rotate(-90 154.9 189.9)">8</text>
<text x="93.3" y="195.6">5</text>
<text x="168.2" y="195.6">5</text>
<text x="93.3" y="203.2">2</text>
<text x="93.3" y="198.1">6</text>
<text x="93.3" y="200.6">7</text>
<text x="168.2" y="203.2">2</text>
<text x="168.2" y="198.1">6</text>
<text x="168.2" y="200.6">7</text>
<text x="93.3" y="208.3">1</text>
<text x="93.3" y="205.7">3</text>
<text x="168.2" y="208.3">1</text>
<text x="168.2" y="205.7">3</text>
<text x="80" y="217.9" transform="rotate(-90 80 217.9)">4</text>
<text x="154.9" y="217.9" transform="rotate(-90 154.9 217.9)">4</text>
<text x="52" y="251.4">1</text>
<text x="60.9" y="251.4">2</text>
<text x="52" y="254">3</text>
<text x="52" y="256.5">5</text>
<text x="60.9" y="254">4</text>
<text x="60.9" y="256.5">6</text>
<text x="52" y="259.1">7</text>
<text x="52" y="261.6">9</text>
<text x="60.3" y="261.6">10</text>
<text x="60.9" y="259.1">8</text>
<text x="51.4" y="264.1">11</text>
<text x="51.4" y="266.7">13</text>
<text x="51.4" y="269.2">15</text>
<text x="60.3" y="264.1">12</text>
<text x="60.3" y="266.7">14</text>
<text x="60.3" y="269.2">16</text>
</g>
</svg>
